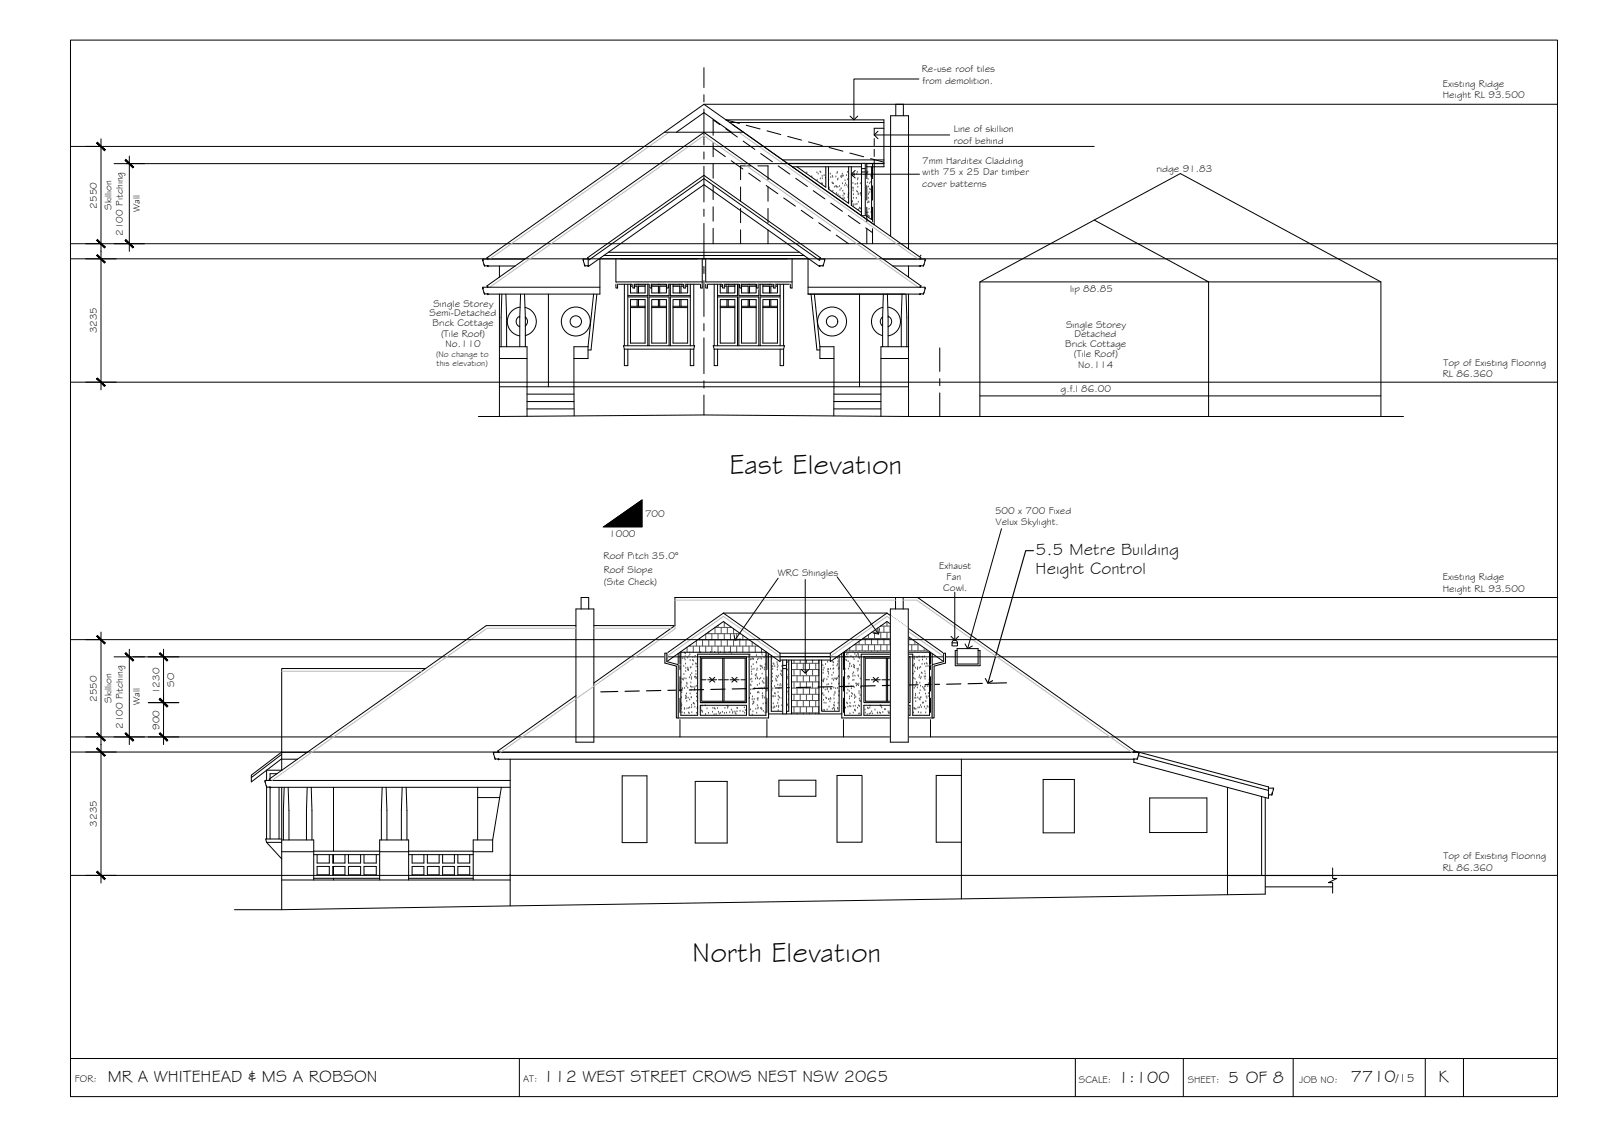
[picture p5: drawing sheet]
<svg xmlns="http://www.w3.org/2000/svg" width="420mm" height="297mm" viewBox="0 0 420 297" stroke-linecap="round" stroke-linejoin="round" font-family="sans-serif">
<!-- layer: NEWWORK -->
<g fill="none" stroke="#000" stroke-width=".26">
<path d="M190.4 31.4h41.4v12.3h-24M191.4 32.1h40.4M192.1 32.6l37.2 26.3v-15.2M205.3 41.9h26.5M206.5 42.8h25.3M209 43.7l7.6 5.4v-5.4M217.3 43.7v5.9l5.3 3.7v-9.6M223.3 43.7v10.1l5.3 3.8v-13.9M174.4 171.3h.5M174.9 171.3v2.2l14.8-10.5 14.9 10.5v-2.2M177.9 171.3v16.9h23.7v-16.9M178.6 171h22.3"/>
<path d="M178.6 170.8v16.7h4.4v-16h13.5v16h4.4v-16.7M183.7 172.2h12.1v12h-12.1zM189.7 160.7l-14.8 10.6M189.7 160.7l14.9 10.6M189.7 160.7h42.9M202.3 171.8v14.7h4.6v-13.4M204.6 171.3h13.2M204.6 172.1h13.2M204.6 173.1h13.2M207.6 173.1v14.1M214.8 173.1v14.1M220.1 171.8v14.7h-4.6v-13.4"/>
<path d="M220.8 171.3v16.9h23.7v-16.9M221.5 171h22.3M221.5 170.8v16.7h4.4v-16h13.5v16h4.4v-16.7M226.6 172.2h12.1v12h-12.1zM232.6 160.7l-14.8 10.6v2.2l14.8-10.5 14.9 10.5v-2.2M232.6 160.7l14.9 10.6M247.5 171.3h.5M183.7 184.9h12.1v2.6h-12.1zM183.7 184.2h12.1M201.6 187.2h19.2M226.6 184.9h12.1v2.6h-12.1z"/>
</g>
<!-- layer: EXISTING -->
<path d="M175.5 34.7l-47.1 33.2M193.8 34.7l47 33.2M128.4 75.3l56.2-39.7 56.2 39.7M177 157.3h57.9M236.9 157.3h3.6l56.4 39.9M73.9 176h36.7M151.1 164.7h-23.4l-56.4 39.9M155.8 164.7h20.3M174.9 172.1l14.8-10.5 14.9 10.5M177 164v.9l-45.7 32.3M217.8 172.1l14.8-10.5 14.9 10.5" fill="none" stroke="#bababa" stroke-width=".26"/>
<!-- layer: HATCH -->
<g fill="none" stroke="#545454" stroke-width=".26">
<path d="M211.6 45.3h.1M212.9 46.3h.1M214.3 45.3h.1M214.3 47.3h.1M214.6 45.6h.1M215.1 45.1h.1M215.1 46.9h.1M215.3 45.2h.1M215.4 48.2h.1M215.6 46.2h.1M215.7 46.9h.1M215.7 48.2h.1"/>
<path d="M216.1 46.1h.1M216.5 46.8h.1M217.3 47.2h.1M217.4 49.2h.1M217.4 49.5h.1M217.8 45.6h.1M217.9 46.6h.1M218.2 48h.1M218.3 46.2h.1M218.4 48.2h.1M218.4 46.5h.1M218.4 50.1h.1"/>
<path d="M218.6 48.2h.1M218.8 49.1h.1M219.2 46.4h.1M219.2 48.9h.1M219.4 49h.1M219.4 50.7h.1M219.4 49.1h.1M219.5 45.5h.1M219.6 45.2h.1M219.7 47.2h.1M219.7 49.1h.1M219.8 46.9h.1"/>
<path d="M219.8 51.1h.1M220.2 48.9h.1M220.3 51.5h.1M220.3 49.9h.1M220.5 46.4h.1M220.6 49.5h.1M220.6 46.2h.1M220.7 46.6h.1M220.9 46.2h.1M220.9 45.6h.1M221 48.2h.1M221 50.1h.1"/>
<path d="M221.1 52.1h.1M221.1 51.4h.1M221.2 46.1h.1M221.3 50.8h.1M221.4 52h.1M221.5 51h.1M221.6 48.7h.1M221.6 47.4h.1M221.7 48.2h.1M222 46h.1M222.1 48.6h.1M222.3 45.2h.1"/>
<path d="M222.3 47.1h.1M222.4 51.8h.1M222.4 49.1h.1M222.5 51h.1M222.5 51.2h.1M222.5 53h.1M222.6 50.7h.1M223.4 45.8h.1M223.4 53.3h.1M223.4 52.7h.1M223.4 53.7h.1M223.6 52.9h.1"/>
<path d="M223.6 46.1h.1M223.7 48.1h.1M223.7 49.3h.1M223.8 50.1h.1M223.8 49.5h.1M223.8 52h.1M223.8 51h.1M223.9 54h.1M223.9 45.8h.1M224 53.7h.1M224 45.8h.1M224.1 45.6h.1"/>
<path d="M224.1 46h.1M224.3 48.4h.1M224.5 53.7h.1M224.6 52h.1M224.7 45.7h.1M224.7 50.2h.1M224.8 53.5h.1M224.8 48.3h.1M224.9 45.2h.1M224.9 50.4h.1M224.9 47.2h.1M224.9 48.2h.1"/>
<path d="M225 49.1h.1M225 46.8h.1M225.1 51.1h.1M225.1 53h.1M225.2 55h.1M225.2 50.9h.1M225.4 54.6h.1M225.5 54.6h.1M225.6 48.2h.1M225.7 54.8h.1M225.7 50.7h.1M225.7 50.8h.1"/>
<path d="M225.8 51.2h.1M226 47.7h.1M226.1 45.5h.1M226.1 46.9h.1M226.2 53.4h.1M226.2 47.9h.1M226.3 46.1h.1M226.4 48.1h.1M226.4 50h.1M226.5 52h.1M226.6 53.9h.1M226.6 53.3h.1"/>
<path d="M226.6 55.6h.1M226.6 50.7h.1M226.6 55.9h.1M226.6 45.4h.1M226.7 53.3h.1M226.8 52.1h.1M226.9 49.5h.1M227 52.3h.1M227 48h.1M227.1 55.9h.1M227.1 48.7h.1M227.3 45.6h.1"/>
<path d="M227.3 45.2h.1M227.4 55.8h.1M227.4 45.3h.1M227.5 53.2h.1M227.5 45.4h.1M227.5 47.9h.1M227.6 56.5h.1M227.6 45.1h.1M227.6 55.8h.1M227.7 47h.1M227.7 49h.1M227.8 52h.1"/>
<path d="M227.8 56.7h.1M227.8 51h.1M227.9 52.9h.1M227.9 53.1h.1M227.9 54.9h.1M228 50.5h.1M228 56.8h.1M228.1 48.2h.1M228.1 49.6h.1M228.3 49.8h.1M228.4 47.8h.1M228.4 46.2h.1"/>
<path d="M228.5 55.7h.1M228.5 50.4h.1M228.6 54.6h.1M178.6 178h.1M178.6 179h.1M178.9 172.7h.1M179 178.1h.1M179.2 178.3h.1M179.3 174.7h.1M179.4 176.8h.1M179.4 177.9h.1M179.5 172.6h.1"/>
<path d="M179.6 171.2h.1M179.7 173h.1M179.7 172.1h.1M179.8 171.4h.1M179.8 174.1h.1M179.8 176.1h.1M179.9 175.2h.1M179.9 178h.1M180 180h.1M180.1 179.1h.1M180.2 179.4h.1M180.2 169.7v1.3"/>
<path d="M180.3 172.5h.1M180.3 175.6h.1M180.4 175.1h.1M180.5 175.5h.1M180.5 175.8h.1M180.6 172.2h.1M180.6 169.4h18.2M180.8 177.7h.1M180.9 171.7h.1M180.9 171.2h.1M181 173.2h.1M181 169.1v.3"/>
<path d="M181.1 175.1h.1M181.1 177.1h.1M181.2 179h.1M181.2 175h.1M181.3 177.6h.1M181.3 178.1h.1M181.4 176.6h.1M181.7 172.3h.1M181.7 173.1h.1M181.7 174.3h.1M181.8 169.4v1.6M181.8 173.3h.1"/>
<path d="M182.2 177.5h.1M182.2 172.3h.1M182.4 172.1h.1M182.4 177.5h.1M182.4 174.1h.1M182.5 176h.1M182.5 176.8h.1M182.6 178h.1M182.6 174.9h.1M182.6 177.7h.1M182.6 179.9h.1M182.6 168v1.4"/>
<path d="M182.7 174.1h.1M182.9 173h.1M182.9 167.8h13.6M183.5 167.4v.4M183.5 169.4v1.6M183.7 171.1h.1M184.3 167.8v1.6M185.1 166.2v1.6M185.1 169.4v1.6M185.2 166.1h9M185.9 165.7v.4M185.9 167.8v1.6"/>
<path d="M186.4 171.1h.1M186.7 166.1v1.7M186.7 169.4v1.6M187.4 171h.1M187.5 167.8v1.6M188.3 163.9v.6M188.3 166.1v1.7M188.3 169.4v1.6M188.5 171.4h.1M188.9 171.1h.1M189.2 164.5v1.6M189.2 167.8v1.6"/>
<path d="M189.9 171.3h.1M190 163.1v1.4M190 166.1v1.7M190 169.4v1.6M190.4 171.2h.1M190.8 164.5v1.6M190.8 167.8v1.6M191.2 171.1h.1M191.6 164.3v.2M191.6 166.1v1.7M191.6 169.4v1.6M191.8 171.4h.1"/>
<path d="M191.9 164.5h-4.4v1.6M192.4 164.8v1.3M192.4 167.8v1.6M193.2 166.1v1.7M193.2 169.4v1.6M194 166v.1M194 167.8v1.6M194.8 166.6v1.2M194.8 169.4v1.6M195.7 167.8v1.6M196.5 167.7v.1M196.5 169.4v1.6"/>
<path d="M196.7 171.7h.1M196.8 178.2h.1M196.8 179.6h.1M196.8 173h.1M197 179.8h.1M197 172.9h.1M197.1 174.9h.1M197.1 176.2h.1M197.2 176.8h.1M197.2 178.1h.1M197.2 178.8h.1M197.2 175.5h.1"/>
<path d="M197.3 168.3v1.1M197.3 172.7h.1M197.5 172.9h.1M197.5 174.3h.1M197.6 172.9h.1M197.7 175.5h.1M198.1 177.1h.1M198.1 169.4v1.6M198.1 178h.1M198.3 177.3h.1M198.4 176.8h.1M198.4 171.9h.1"/>
<path d="M198.4 173.7h.1M198.4 173.8h.1M198.5 175.8h.1M198.6 177.7h.1M198.6 175.4h.1M198.6 179.7h.1M198.7 178h.1M198.7 173h.1M199 172.7h.1M199.1 178.1h.1M199.2 179.3h.1M199.4 174.6h.1"/>
<path d="M199.5 177.9h.1M199.5 175.5h.1M199.5 172.6h.1M199.6 174.8h.1M199.7 171.2h.1M199.7 170v1M199.8 172.8h.1M199.8 174.8h.1M199.9 171.7h.1M199.9 176.7h.1M199.9 178.7h.1M199.9 175.2h.1"/>
<path d="M200.2 179h.1M200.3 178h.1M200.3 179.2h.1M200.4 172.5h.1M200.5 175.6h.1M200.5 175.1h.1M200.7 174.3h.1M200.7 172.1h.1M202.3 179.3h.1M202.4 172.8h.1M202.5 174.7h.1M202.6 176.7h.1"/>
<path d="M202.6 177.5h.1M202.6 178.7h.1M202.7 175.5h.1M202.7 174.8h.1M202.8 174h.1M203 174.2h.1M203.2 174.8h.1M203.5 178h.1M203.5 178.4h.1M203.6 177.3h.1M203.7 178.6h.1M203.8 173.7h.1"/>
<path d="M203.9 175.7h.1M203.9 174.2h.1M203.9 175h.1M203.9 177.6h.1M204 179.6h.1M204 174.7h.1M204.1 177.3h.1M204.6 179.8h.1M204.6 179.4h.1M204.7 176.8h.1M204.9 176h.1M205 177.2h.1"/>
<path d="M205 176.1h.1M205.1 174.7h.1M205.1 179.8h.1M205.2 176.7h.1M205.2 178.7h.1M205.4 174.5h.1M205.5 179.3h.1M205.8 175.5h.1M205.9 179.7h.1M205.9 174.4h.1M205.9 176.9h.1M206.2 173.5h.1"/>
<path d="M206.4 177h.1M206.4 173.6h.1M206.4 173.7h.1M206.5 175.7h.1M206.6 177.6h.1M206.6 179.6h.1M206.7 178h.1M206.8 174.3h.1M207.6 173.9h7.2M207.6 175.5h7.2M207.6 177.2h7.2M207.6 178.8h7.2"/>
<path d="M208.2 173.1v.8M208.2 175.5v1.7M208.2 178.8v1.6M209 173.9v1.6M209 177.2v1.6M209.9 173.1v.8M209.9 175.5v1.7M209.9 178.8v1.6M210.7 173.9v1.6M210.7 177.2v1.6M211.5 173.1v.8M211.5 175.5v1.7"/>
<path d="M211.5 178.8v1.6M212.3 173.9v1.6M212.3 177.2v1.6M213.1 173.1v.8M213.1 175.5v1.7M213.1 178.8v1.6M213.9 173.9v1.6M213.9 177.2v1.6M214.7 173.1v.8M214.7 175.5v1.7M214.7 178.8v1.6M215.5 178.4h.1"/>
<path d="M215.8 174.5h.1M215.8 178.6h.1M215.9 176.5h.1M215.9 175.7h.1M215.9 178.4h.1M216 178.8h.1M216 178.3h.1M216.1 175.2h.1M216.1 178h.1M216.5 174.2h.1M216.9 178.2h.1M216.9 179.6h.1"/>
<path d="M217.1 173.6h.1M217.1 175.5h.1M217.1 176.1h.1M217.2 177.5h.1M217.2 179.5h.1M217.3 175.5h.1M217.3 176.3h.1M217.3 176.8h.1M217.8 175.5h.1M218.2 179.3h.1M218.2 177.1h.1M218.2 178h.1"/>
<path d="M218.4 173.6h.1M218.5 174.5h.1M218.5 175.5h.1M218.6 176.5h.1M218.6 178.4h.1M218.6 173.8h.1M218.6 175.4h.1M218.8 178h.1M219.1 172.7h.1M219.2 178h.1M219.3 178h.1M219.4 178.2h.1"/>
<path d="M219.5 174.6h.1M219.6 177.9h.1M219.6 172.6h.1M219.7 174.2h.1M219.8 173.5h.1M219.9 175.5h.1M219.9 177.4h.1M220 179.4h.1M220 175.2h.1M221.5 177.6h.1M221.6 176.5h.1M221.6 175.5h.1"/>
<path d="M221.7 170.6h21.8M221.8 172.3h.1M221.8 173.1h.1M222 173.2h.1M222 171.7h.1M222.1 170.6v.4M222.3 177.5h.1M222.4 172.2h.1M222.4 171.5h.1M222.4 173.5h.1M222.5 178h.1M222.5 175.4h.1"/>
<path d="M222.6 177.4h.1M222.6 177.5h.1M222.7 179.3h.1M222.8 174.8h.1M222.8 177.6h.1M222.8 174.2h.1M222.9 169.9v.7M222.9 174h.1M223.2 172.1h.1M223.3 174.7h.1M223.7 176.8h.1M223.7 178.4h.1"/>
<path d="M223.7 177.3h.1M223.7 170.6v.4M223.8 172.5h.1M223.8 174.4h.1M223.9 176.4h.1M223.9 175h.1M224 178.3h.1M224 172.9h.1M224 169h17.2M224.1 175.1h.1M224.1 174.6h.1M224.2 171.5h.1"/>
<path d="M224.2 177.3h.1M224.5 179.3h.1M224.5 169v1.6M224.6 172h.1M224.6 179.8h.1M224.7 179.4h.1M224.8 175.5h.1M224.9 179.5h.1M225 171.5h.1M225 175.9h.1M225.1 173.5h.1M225.1 177.1h.1"/>
<path d="M225.1 171.9h.1M225.1 175.4h.1M225.2 179.8h.1M225.2 177.4h.1M225.2 171.7h.1M225.2 172.5h.1M225.2 179.3h.1M225.3 168.1v.9M225.3 170.6v.4M225.4 172.6h.1M225.5 174.4h.1M225.6 178h.1"/>
<path d="M226.1 169v1.6M226.3 167.4h12.6M226.9 167.4v1.6M226.9 170.6v.4M227.8 166.4v1M227.8 169v1.6M228.6 167.4v1.6M228.6 170.6v.4M228.6 165.8h8M229.4 165.8v1.6M229.4 169v1.6M230.2 164.7v1.1"/>
<path d="M230.2 167.4v1.6M230.2 170.6v.4M230.9 164.1h3.4M231 164.1h.1M231 165.8v1.6M231 169v1.6M231.8 164.1v1.7M231.8 167.4v1.6M231.8 170.6v.4M232.6 163v1.1M232.6 165.8v1.6M232.6 169v1.6"/>
<path d="M233.4 164.1v1.7M233.4 167.4v1.6M233.4 170.6v.4M234.3 164.1h.1M234.3 165.8v1.6M234.3 169v1.6M235.1 164.7v1.1M235.1 167.4v1.6M235.1 170.6v.4M235.9 165.8v1.6M235.9 169v1.6M236.7 167.4v1.6"/>
<path d="M236.7 170.6v.4M237.5 166.4v1M237.5 169v1.6M238.3 167.4v1.6M238.3 170.6v.4M239.1 169v1.6M239.5 176.7h.1M239.6 174.5h.1M239.7 177.9h.1M239.7 172.6h.1M239.7 174.7h.1M239.8 172.2h.1"/>
<path d="M239.8 172.9h.1M239.8 174.2h.1M239.9 176.1h.1M240 168.1v.9M240 170.6v.4M240 178.1h.1M240.1 175.2h.1M240.3 179.3h.1M240.3 178.9h.1M240.5 172.5h.1M240.5 179.1h.1M240.6 175.1h.1"/>
<path d="M240.6 175.4h.1M240.6 175.5h.1M240.8 169v1.6M241.1 173.2h.1M241.1 177.7h.1M241.1 172.2h.1M241.1 175.2h.1M241.2 177.2h.1M241.2 179.1h.1M241.4 179.9h.1M241.5 175h.1M241.5 178h.1"/>
<path d="M241.6 170.6v.4M241.6 177.6h.1M241.6 176.4h.1M241.8 174.2h.1M241.8 176.6h.1M241.9 172.3h.1M241.9 173h.1M242.4 169.9v.7M242.4 177.5h.1M242.4 172.2h.1M242.5 174.1h.1M242.6 176.1h.1"/>
<path d="M242.6 178h.1M242.6 176.7h.1M242.7 177.4h.1M242.9 174.8h.1M243 174h.1M243 172.9h.1M243.1 174.1h.1M243.2 170.6v.4M243.3 180h.1M243.4 174.7h.1M243.5 179.3h.1M243.7 178.3h.1"/>
<path d="M178.7 184.5h.1M178.7 181h.1M178.7 185.9h.1M178.7 185.2h.1M178.7 182.9h.1M178.8 184.9h.1M178.8 181.6h.1M178.9 186.9h.1M179 180.6h.1M179.5 187h.1M179.5 185.8h.1M179.5 180.5h.1"/>
<path d="M179.6 186h.1M179.8 183.2h.1M179.8 182.5h.1M179.9 183.1h.1M180 182.7h.1M180.1 181.9h.1M180.1 183.9h.1M180.2 185.8h.1M180.4 180.4h.1M180.5 183h.1M180.6 186.9h.1M180.6 185.7h.1"/>
<path d="M180.8 187.1h.1M180.9 185.6h.1M180.9 183.5h.1M181 181.9h.1M181.1 180h.1M181.3 181h.1M181.3 180.2h.1M181.3 182.9h.1M181.4 184.9h.1M181.4 185.5h.1M181.4 186.9h.1M181.7 180.2h.1"/>
<path d="M181.8 184.5h.1M181.9 184.4h.1M182.1 184.6h.1M182.2 180.6h.1M182.2 181h.1M182.2 185.4h.1M182.3 180.1h.1M182.7 187h.1M182.7 182.7h.1M182.7 181.9h.1M182.8 183.8h.1M182.8 185.8h.1"/>
<path d="M183 183.2h.1M183 185.4h.1M183.8 185.7h.1M184 186.3h.1M184.1 185.2h.1M184.2 186.5h.1M184.2 186.8h.1M185 185.1h.1M185 187.3h.1M185.4 185.8h.1M185.8 187h.1M186.9 186.7h.1"/>
<path d="M187 185.7h.1M187.3 187.4h.1M187.4 185.8h.1M187.5 185.9h.1M187.8 187.3h.1M188.2 185.7h.1M188.4 186.7h.1M188.6 187.2h.1M189 187h.1M189.5 186.7h.1M190 187h.1M190.1 185.7h.1"/>
<path d="M190.5 187h.1M190.8 185.2h.1M190.8 185.7h.1M191 185.3h.1M191.4 186.8h.1M191.8 186.2h.1M192.1 187h.1M192.2 186.6h.1M192.8 186.7h.1M192.8 187.1h.1M193 187.3h.1M193.3 186.6h.1"/>
<path d="M193.3 185.7h.1M193.4 185.7h.1M194.1 186.5h.1M194.9 186.6h.1M195.2 185.6h.1M195.3 187h.1M195.5 186.3h.1M196.5 183.1h.1M196.8 186.1h.1M196.8 181.9h.1M196.9 180.9h.1M197.3 180.8h.1"/>
<path d="M197.3 183.4h.1M197.3 187.5h.1M197.3 182.7h.1M197.4 184.7h.1M197.5 186.6h.1M197.5 184h.1M197.6 184.4h.1M197.7 180.8h.1M197.7 184.2h.1M197.8 183.4h.1M197.9 180.6h.1M198 180.6h.1"/>
<path d="M198.2 185.9h.1M198.5 187h.1M198.6 185h.1M198.6 183.3h.1M198.7 181.6h.1M198.8 183.6h.1M198.8 185.9h.1M198.8 183.1h.1M198.8 185.6h.1M198.8 181.5h.1M199 181.7h.1M199.1 180.6h.1"/>
<path d="M199.6 185.8h.1M199.6 180.5h.1M199.6 185.7h.1M199.6 185.9h.1M199.8 186.1h.1M199.9 182.5h.1M200 181.9h.1M200 180.7h.1M200 183.1h.1M200.1 182.6h.1M200.1 184.6h.1M200.2 186.5h.1"/>
<path d="M200.4 180.4h.1M200.6 183h.1M200.7 186.9h.1M200.8 184.4h.1M202.3 185.4h.1M202.3 180.1h.1M202.4 181.1h.1M202.7 180.6h.1M202.7 182.6h.1M202.8 182.7h.1M202.8 185.7h.1M202.8 184.5h.1"/>
<path d="M203 185.3h.1M203.2 180h.1M203.2 181.9h.1M203.2 185.5h.1M203.3 182.6h.1M203.3 181.9h.1M203.7 185.2h.1M204 184.4h.1M204.1 181.6h.1M204.1 186.3h.1M204.1 183.5h.1M204.1 182.5h.1"/>
<path d="M204.2 185.5h.1M204.2 185.2h.1M204.3 180.6h.1M204.3 182.9h.1M204.5 183h.1M205 185h.1M205.1 183.1h.1M205.3 180.6h.1M205.3 182.6h.1M205.4 184.5h.1M205.4 183.8h.1M205.5 182.3h.1"/>
<path d="M205.6 180.4h.1M205.8 180.5h.1M205.9 185.7h.1M206 182.3h.1M206.3 181.9h.1M206.4 184.8h.1M206.4 184.9h.1M206.6 184.9h.1M206.7 181.5h.1M206.7 181.3h.1M206.8 183.5h.1M206.8 185.5h.1"/>
<path d="M206.8 182.2h.1M207.6 180.4h7.2M207.6 182h7.2M207.6 183.7h7.2M207.6 185.3h7.2M207.6 186.9h7.2M208.2 182v1.7M208.2 185.3v1.6M209 180.4v1.6M209 183.7v1.6M209 186.9v.3M209.9 182v1.7"/>
<path d="M209.9 185.3v1.6M210.7 180.4v1.6M210.7 183.7v1.6M210.7 186.9v.3M211.5 182v1.7M211.5 185.3v1.6M212.3 180.4v1.6M212.3 183.7v1.6M212.3 186.9v.3M213.1 182v1.7M213.1 185.3v1.6M213.9 180.4v1.6"/>
<path d="M213.9 183.7v1.6M213.9 186.9v.3M214.7 182v1.7M214.7 185.3v1.6M215.6 186.3h.1M215.6 182.1h.1M215.8 181.9h.1M216 183.6h.1M216 180.4h.1M216.1 182.4h.1M216.1 186.2h.1M216.1 184.3h.1"/>
<path d="M216.2 186.3h.1M216.4 180.9h.1M216.6 183h.1M216.6 184.4h.1M216.8 183.2h.1M216.9 186.1h.1M217 180.8h.1M217 180.6h.1M217.3 181.4h.1M217.4 183.4h.1M217.4 185.3h.1M217.7 184h.1"/>
<path d="M217.8 180.7h.1M217.8 183.1h.1M217.9 183.3h.1M217.9 180.5h.1M218.1 180.7h.1M218.3 185.9h.1M218.6 185.7h.1M218.7 184.9h.1M218.7 180.4h.1M218.7 183.2h.1M218.7 182.3h.1M218.8 184.3h.1"/>
<path d="M218.8 185.9h.1M218.8 185.1h.1M218.9 186.2h.1M219 181.9h.1M219 181.5h.1M219.2 180.5h.1M219.7 185.8h.1M219.7 180.5h.1M219.7 185.9h.1M219.8 184.4h.1M220 182.4h.1M220.1 181.3h.1"/>
<path d="M221.6 185.5h.1M221.8 185.6h.1M221.9 180.2h.1M222.1 184.3h.1M222.1 181.8h.1M222.3 184.5h.1M222.4 180.9h.1M222.4 185.4h.1M222.4 180.1h.1M222.7 181.3h.1M222.8 183.3h.1M222.8 182.7h.1"/>
<path d="M222.8 185.2h.1M222.9 187.2h.1M223 184.4h.1M223.1 185.3h.1M223.3 180h.1M223.3 180.6h.1M223.4 182.6h.1M223.4 181.8h.1M223.5 182h.1M223.8 185.2h.1M223.8 186.9h.1M224 180.3h.1"/>
<path d="M224.1 182.2h.1M224.1 183.1h.1M224.1 184.2h.1M224.1 186.2h.1M224.2 182.5h.1M224.2 186.2h.1M224.3 185.1h.1M224.3 186.4h.1M224.4 182.8h.1M224.9 185.6h.1M225.1 185h.1M225.2 187.2h.1"/>
<path d="M225.3 181.3h.1M225.3 181.8h.1M225.4 183.3h.1M225.4 185.2h.1M225.5 183.7h.1M225.5 187.2h.1M225.6 182.3h.1M225.6 183.9h.1M225.7 180.3h.1M226.9 186.1h.1M226.9 186.9h.1M227.4 187.4h.1"/>
<path d="M227.5 185.7h.1M227.7 185.8h.1M228 187.3h.1M228.1 185.6h.1M228.2 185.1h.1M228.2 187.1h.1M228.6 186.6h.1M228.8 187.2h.1M229.5 186.1h.1M230.1 186.9h.1M230.2 187h.1M230.7 186.9h.1"/>
<path d="M230.9 185.1h.1M230.9 187h.1M231.1 185.2h.1M231.3 185.6h.1M231.5 186.8h.1M232 186h.1M232.2 186h.1M232.9 186.6h.1M233 187h.1M233.2 187.1h.1M233.3 186.9h.1M233.4 185.1h.1"/>
<path d="M233.5 186.6h.1M233.5 187.1h.1M234.3 186.5h.1M234.4 185.6h.1M234.9 186h.1M235.4 185.5h.1M235.7 186.3h.1M236.2 185h.1M236.2 186.2h.1M236.2 187h.1M236.4 186.4h.1M236.4 186.9h.1"/>
<path d="M236.6 186.6h.1M237 186.1h.1M237.5 186h.1M237.5 187.4h.1M237.6 185.6h.1M238.4 185.9h.1M239.6 186.9h.1M239.7 185.7h.1M239.8 180.5h.1M239.8 185.8h.1M239.9 183.1h.1M240 186h.1"/>
<path d="M240 180.1h.1M240.1 182h.1M240.1 182.4h.1M240.2 184h.1M240.2 183h.1M240.2 185.9h.1M240.6 180.4h.1M240.7 183h.1M240.8 185.6h.1M240.9 186.8h.1M241.1 183.3h.1M241.1 185.6h.1"/>
<path d="M241.1 181.8h.1M241.3 183.5h.1M241.3 181.1h.1M241.4 183h.1M241.5 185h.1M241.5 186.9h.1M241.5 182.9h.1M241.6 185.5h.1M241.9 184.4h.1M242 180.2h.1M242.2 184.3h.1M242.3 180.5h.1"/>
<path d="M242.4 180.8h.1M242.5 185.4h.1M242.5 180.1h.1M242.6 181h.1M242.7 180h.1M242.7 182h.1M242.8 186.9h.1M242.8 183.9h.1M242.9 185.9h.1M242.9 182.7h.1M243.1 183.1h.1M243.2 185.2h.1"/>
<path d="M243.4 185.4h.1M243.4 182.6h.1M243.5 181.8h.1"/>
</g>
<!-- layer: WINDOWS -->
<g fill="none" stroke="#000" stroke-width=".26">
<path d="M184 172.6h11.4v11.2h-11.4zM184 178.2h1.2M185.6 178.2h.9M186.1 177.6l.7 .6 .7-.6M186.1 178.8l.7-.6 .7 .6M187 178.2h1M188.4 178.2h1.2M189.6 172.6v11.2M189.9 178.2h1.1M189.9 172.6v11.2M191.5 178.2h.9M191.9 177.6l.7 .6 .7-.6"/>
<path d="M191.9 178.8l.7-.6 .7 .6M192.9 178.2h.9M194.3 178.2h1.1M226.9 172.6h11.4v11.2h-11.4zM226.9 178.2h1.2M228.5 178.2h1M229 177.6l.7 .6 .7-.6M229 178.8l.7-.6 .7 .6M229.9 178.2h1M231.3 178.2h1.2M232.5 172.6v11.2M232.8 172.6v11.2"/>
<path d="M232.8 178.2h1.1M234.4 178.2h.9M234.9 177.6l.6 .6 .7-.6M234.9 178.8l.6-.6 .7 .6M235.8 178.2h.9M237.2 178.2h1.1M251 170h5.5v4.1h-5.5zM251 170.6h-.5v3.9h6.5v-3.9h-.5"/>
</g>
<!-- layer: EXISTING -->
<g fill="none" stroke="#000" stroke-width=".26">
<path d="M174.3 34.7h20.7M177.4 34.7l7.2-5.2 7.3 5.2M234.9 30.3v-3h2v3M287 57.7l30 16.2h-60v35.3M126.6 75.5l.1 .2M126.6 68.1v.2M126.6 68.3h.1M126.6 75.7l.4 1.4M126.7 68.3h.1M126.7 75.7h.1M126.7 68.3l.3 1.4M127 69.7h.8"/>
<path d="M127 69.7h.1M127 77.1h.8M127 77.1h.1M127.8 69.7h7.3M127.8 69.7l.1-.1v.3l.3-.2M127.8 77.1h.1M127.9 67.9h.1M127.9 75.3h.1M127.9 75.3l-.2-.3 56.9-40.3 57 40.3-.3 .3M127.9 77.1v.2l.3-.2M131 69.7v3M131 77.1v32.1"/>
<path d="M131.6 77.1l-.2 13.8M132.7 77.1l.2 13.8M136.5 77.1l-.2 13.8M137.6 77.1l.2 13.8M137.7 67.9h-11l-.1 .2M143.8 77.1v24.3M153.4 69.7h.8M153.4 69.7h.1M154.2 69.7h.1M154.3 67.9l-1.4 .1 .5 1.7M154.3 67.9h.1M154.5 68.2l30.1-21.4 30.4 21.5"/>
<path d="M155.7 77.1l-1.5 13.8M156.5 77.2l-1.5 14.6h-.8M157.2 67.9h54.7v9.2h29.4M157.3 75.3h-30.6l-.1 .2M157.3 67.9v9.2h-29.4M158.4 67h52.5M159.6 66.1h50.1M161.5 74.5v1h.5v-1M161.5 67.9v6.6M161.5 73.9h22.7M161.5 74.5h22.7M163.8 74.5v16.1"/>
<path d="M164.7 77.8h5.2v12.8M164.7 74.5v16.1M165.4 75h1.7v1.8M165.4 78.5h3.8v11.5h-3.8zM165.4 74.5v2.3h3.8v-2.3M166 74.5v1h.4v-1M167.1 74.5v.2h-1.7M167.1 78.5v1.8M167.5 74.5v.2h1.7M167.5 78.5v1.8M169.2 75h-1.7v1.8M169.9 74.5v3h-5.2"/>
<path d="M170.2 74.5v3h5.3v-3M170.4 74.5v1h.5v-1M170.9 78.5h3.9v11.5h-3.9zM170.9 74.5v2.3h3.9v-2.3M170.9 75h1.8v1.8M172.7 74.5v.2h-1.8M172.7 78.5v1.8M173 74.5v.2h1.8M173 78.5v1.8M174.8 75h-1.8v1.8M174.8 74.5v1h.5v-1M175.8 74.5v3h5.2"/>
<path d="M176.5 78.5h3.8v11.5h-3.8zM176.5 74.5v2.3h3.8v-2.3M176.5 75h1.8v1.8M178.3 74.5v.2h-1.8M178.3 78.5v1.8M178.6 74.5v.2h1.7M178.6 78.5v1.8M179.3 74.5v1h.4v-1M180.3 75h-1.7v1.8M181 77.8h-5.2v12.8M181 74.5v16.1M182 74.5v16.1"/>
<path d="M184.2 67.9v7.6h-.5v-1M185.1 74.5v1h.4v-1M185.1 67.9v6.6M185.1 73.9h22.6M185.1 74.5h22.6M187.3 74.5v16.1M188.2 77.8h5.2v12.8M188.2 74.5v16.1M188.9 78.5h3.8v11.5h-3.8zM188.9 74.5v2.3h3.8v-2.3M188.9 75h1.8v1.8M189.5 74.5v1h.5v-1"/>
<path d="M190.7 74.5v.2h-1.8M190.7 78.5v1.8M191 74.5v.2h1.7M191 78.5v1.8M192.7 75h-1.7v1.8M193.4 74.5v3h-5.2M193.8 74.5v3h5.2v-3M194 74.5v1h.4v-1M194.5 78.5h3.8v11.5h-3.8zM194.5 74.5v2.3h3.8v-2.3M194.5 75h1.7v1.8M196.2 74.5v.2h-1.7"/>
<path d="M196.2 78.5v1.8M196.6 74.5v.2h1.7M196.6 78.5v1.8M198.3 75h-1.7v1.8M198.4 74.5v1h.4v-1M199.4 74.5v3h5.2M200.1 78.5h3.8v11.5h-3.8zM200.1 74.5v2.3h3.8v-2.3M200.1 75h1.7v1.8M201.8 74.5v.2h-1.7M201.8 78.5v1.8M202.2 74.5v.2h1.7"/>
<path d="M202.2 78.5v1.8M202.8 74.5v1h.5v-1M203.9 75h-1.7v1.8M204.6 77.8h-5.2v12.8M204.6 74.5v16.1M205.5 74.5v16.1M207.7 67.9v7.6h-.4v-1M211.9 75.3h30.6l.1 .4M212.7 77.1l1.6 14.7h.7M213.6 77.1l1.4 13.8M215 67.9h.1M215 69.6v.1"/>
<path d="M215 67.9h1.2l.1 .4M215 67.9l.2-.3-30.6-21.6-30.5 21.6 .2 .3v2l30.3-21.5 30.4 21.5v-.3M215 69.6l.1 .1M215.1 69.7h.8M215.9 69.7h.1M216.2 68.3l-.3 1.4M216.2 68.3h.1M225.4 77.1v24.3M231.6 67.9h10.9l.1 .4M231.7 77.1l-.2 13.8M232.7 77.1l.2 13.8M233.6 61.9v-31.6h4.7v35"/>
<path d="M234.2 69.7h7.3M236.6 77.1l-.2 13.8M237.6 77.1l.2 13.8M238.3 69.7v3M238.3 77.1v32.1M241.1 77.1l.2 .2v-.2M241.3 67.9h.1M241.3 77.1h.9M241.3 75.3h.1M241.4 69.7l-.1-.1v.3l-.2-.2M241.4 69.7h.8M241.5 66.9l-.2 .3"/>
<path d="M241.6 67.6l-57-40.3-56.9 40.3 .2 .3M242.2 69.7h.1M242.2 77.1h.1M242.6 68.3l-.4 1.4M242.6 75.7l-.4 1.4M242.6 68.3h.1M242.6 75.7h.1M257 73.9l52.6-28.4 52.6 28.4v35.3M362.2 73.9h-45.2v35.3M131 90.9h7.2v18.2M131 94h7.2M136.3 82.9a1.49 1.49 0 0 0-.9 1.4 1.49 1.49 0 0 0 .9 1.4"/>
<path d="M136.4 80.5a3.8 3.8 0 0 0-3.3 3.7 3.8 3.8 0 0 0 3.2 3.8M137.7 80.6a3.8 3.8 0 0 1 3 3.6 3.8 3.8 0 0 1-2.9 3.8M137.8 83.1a1.49 1.49 0 0 1 0 2.4M154.2 90.9h-3.7l.1 18.1M154.2 90.9v3.1h-3.7M163.8 91.5l-.3-.9h18.7l-.2 .9M163.8 91.5h18.2M163.8 91.5v4.4h.9v-4.4M165.4 80.3h3.8M165.4 80.6h3.8M170.2 90.6v-12.8h5.3v12.8M170.9 80.3h3.9"/>
<path d="M170.9 80.6h3.9M176.5 80.3h3.8M176.5 80.6h3.8M181 91.5v4.4h1v-4.4M187.3 91.5l-.2-.9h18.6l-.2 .9M187.3 91.5h18.2M187.3 91.5v4.4h.9v-4.4M188.9 80.3h3.8M188.9 80.6h3.8M193.8 90.6v-12.8h5.2v12.8M194.5 80.3h3.8M194.5 80.6h3.8"/>
<path d="M200.1 80.3h3.8M200.1 80.6h3.8M204.6 91.5v4.4h.9v-4.4M215 90.9h3.7v18.1M215 90.9v3.1h3.7M231 94h7.3M231.5 83.1a1.49 1.49 0 0 0 0 2.4M231.5 80.6a3.8 3.8 0 0 0-2.9 3.6 3.8 3.8 0 0 0 2.9 3.8M232.8 80.5a3.8 3.8 0 0 1 3.4 3.7 3.8 3.8 0 0 1-3.3 3.8M232.9 82.9a1.49 1.49 0 0 1 1 1.4 1.49 1.49 0 0 1-1 1.4M238.3 90.9h-7.3v18.2M131 101.4h107.3"/>
<path d="M138.2 103.3h12.3M138.2 105.3h12.3M138.2 107.2h12.3M218.7 103.3h12.3M218.7 105.3h12.3M218.7 107.2h12.3M257 103.8h105.2M151.1 159.7h4.7v34.9h-4.7zM152.4 159.7v-3.1h2v3.1M233.5 159.7h4.7v34.9h-4.7zM234.9 159.7v-3.1h2v3.1M111.6 175.3h-37.7v21.9"/>
<path d="M151.1 164h-23.6l-56.9 40.3 .2 .3M155.8 164h21.2M177 164v-7.4h63.7l56.9 40.3M177 164l-21.2 15.1M73.9 197.2v4.8l-4-.1v2.7M73.9 197.2h6.6M73.9 199h4.1M73.9 197.2l-8 6v1.8l8-6.1M73.9 197.8l-8 6M129.4 197.4l.1-.2h169.1l.1 .4M129.4 197.4l.4 1.6M129.9 199h.7"/>
<path d="M129.9 199h.1M130.6 199h166.8M130.6 199l.1-.1 .1 .3 .2-.2M130.8 197.2h.1M133.8 199v38.5M151.1 182.4l-20.6 14.5 .3 .3M252.1 199v36.7M297.4 197.2h.1M297.5 199h-.1M297.5 199h.8M297.6 196.9l35.1 9.4v3l-35.3-9.5v-.8M297.6 196.9l-.2 .3"/>
<path d="M298.3 199h.1M298.5 198.1l34.2 9.1M298.6 197.6l-.3 1.4M298.6 197.6h.1M69.5 204.8v.2M69.5 205h.1M69.6 205l.3 1.4v13.6M69.6 204.6l-.1 .2M69.6 204.6h64.2M69.9 206.4h.8M69.9 206.4h.1M70.7 206.4h.1"/>
<path d="M70.8 204.6h.1M70.8 206.4h63M70.8 206.4v13.6M71 206.4l-.2 .2M72.7 202.8h-1.9v1.3M73.2 206.4v13.6M73.9 220h-4.2l.2 .8h4M73.9 206.4v32.1M74.5 206.4l-.2 13.8M75.6 206.4l.2 13.8M80.6 206.4l-.2 13.8M81.6 206.4l.2 13.8"/>
<path d="M87.5 206.4v16.8M100.2 206.4l-.2 13.8M101.3 206.4l.2 13.8M105.5 206.4l-.2 13.8M106.5 206.4l.2 13.8M125.3 209.1h5.7M125.3 206.4v13.8M131.5 206.4l-2.3 13.8M163.2 203.4h6.5v17.5h-6.5zM182.3 204.9h8.4v16.1h-8.4zM204.3 204.5h9.7v4.3h-9.7zM219.5 203.3h6.6v17.5h-6.6z"/>
<path d="M252.1 203.3h-6.6v17.5h6.6M273.6 204.4h8.2v13.9h-8.2zM301.5 209.2h15v9.1h-15zM321.9 206.4v28.2M330.9 208.8v20.7M331.8 209.1v25.3M332.7 206.6l1.3 .1-.3 1.3M332.7 206.6h.1M332.8 208.4h-.1M332.8 208.4h.8M333.6 208.4h.1M333.7 208h.1"/>
<path d="M333.7 208l-.1 .4M69.9 220.8l4 4.4M73.9 230.7h59.9M73.9 220.2h8.4v10.5M73.9 223.3h8.4M82.3 230.3h17.3M82.3 223.2h17.3M82.3 224.1h17.3M83.2 227.2h3.2v2.2h-3.2zM83.2 224.1v2.2h3.2v-2.2M87.3 227.2h3.2v2.2h-3.2zM87.3 224.1v2.2h3.2v-2.2"/>
<path d="M87.5 224.1v2.2M87.5 227.2v2.2M87.5 230.3v.4M91.4 227.2h3.2v2.2h-3.2zM91.4 224.1v2.2h3.2v-2.2M95.5 227.2h3.2v2.2h-3.2zM95.5 224.1v2.2h3.2v-2.2M99.6 230.7v-10.5h7.6v10.5M99.6 223.3h7.6M107.2 230.3h16.9M107.2 223.2h16.9M107.2 224.1h16.9"/>
<path d="M108.1 227.2h3.1v2.2h-3.1zM108.1 224.1v2.2h3.1v-2.2M112.1 227.2h3.1v2.2h-3.1zM112.1 224.1v2.2h3.1v-2.2M116.1 227.2h3.1v2.2h-3.1zM116.1 224.1v2.2h3.1v-2.2M120.1 227.2h3.1v2.2h-3.1zM120.1 224.1v2.2h3.1v-2.2M129.2 220.2h-5.1v10.5M129.2 220.2v3.1h-5.1M321.9 229.5h27.6"/>
<circle cx="151" cy="84.3" r="3.8"/>
<circle cx="151" cy="84.3" r="1.49"/>
<circle cx="218.2" cy="84.3" r="3.8"/>
<circle cx="218.2" cy="84.3" r="1.49"/>
</g>
<!-- layer: CEILING-FLOOR LINES -->
<path d="M18.5 38.4h268.5M184.6 27.3h223.9M33.2 42.9h198.6M18.5 67.9h390M18.5 63.9h390M18.5 100.2h390M177 156.6h231.5M18.5 167.7h390M34.9 172.2h373.6M18.5 197.2h390M18.5 193.2h390M18.5 229.5h390" fill="none" stroke="#000" stroke-width=".26"/>
<!-- layer: BORDER -->
<path d="M18.5 10.5h390v277h-390zM18.5 277.5h390M136.2 277.5v10M282 277.5v10M310.4 277.5v10M339.2 277.5v10M373.8 277.5v10M383.8 277.5v10" fill="none" stroke="#000" stroke-width=".26"/>
<!-- layer: 0.13 -->
<g fill="none" stroke="#000" stroke-width=".26">
<path d="M187 37.4v3.7M187 38.8l3.2 2.3M188.8 32.7l-1.8-1.3v4.1M190.3 33.8l3.1 2.1M190.4 31.4l3.5 1M194.9 37l3.1 2.2M195.7 32.8l3.7 1M201.2 34.3l3.6 1M206.6 35.8l3.6 .9M212 37.2l3.7 1M217.5 38.7l3.6 .9M229.3 36.3v1.9"/>
<path d="M229.3 39.2v1.8M231.8 33.6h-2.5v1.8M187 43v3.7M187 48.6v3.7M187 54.2v3.8M187 59.9v4M191.8 42.1l3 2.2M194.2 49v3.8M194.2 54.6v3.8M196.4 45.4l3 2.2M196.9 43.5h-2.7v3.6M198.8 43.5h2.6v3.6"/>
<path d="M199.5 40.3l3.1 2.1M200.9 48.6l3.1 2.2M201.4 49v3.8M201.4 54.6v3.8M204.1 43.5l3.1 2.2M205.5 51.9l3.1 2.2M208.7 46.8l3.1 2.1M210.1 55.1l3.1 2.2M213.3 50l3.1 2.1M214.7 58.4l3.1 2.2M217.9 53.2l3 2.2M222.5 56.5l3 2.1"/>
<path d="M222.9 40.1l3.6 1M227.1 59.7l1.7 1.3M227.3 42.9v3.9M227.3 48.7v3.8M227.3 54.3v3.8M227.3 60v3.9M228.3 41.6l3.5 .9M228.8 42.9v3.9M228.8 48.7v3.8M228.8 54.3v3.8M228.8 60v3.9M229.3 41.9v1.8"/>
<path d="M194.2 60.3v3.6M201.4 60.3v3.6M219.3 61.6l3.2 2.3M178.3 171v4.5M178.3 177.4v3.8M201.1 171v4.5M201.1 177.4v3.8M221.2 171v4.5M221.2 177.4v3.8M244 171v4.5M244 177.4v3.8M178.3 183v3.8"/>
<path d="M178.3 188.7v4.5M201.1 183v3.8M201.1 188.7v4.5M221.2 183v3.8M221.2 188.7v4.5M244 183v3.8M244 188.7v4.5M133.8 229.5h.1M349.5 227.6v2.7h1.1l-2.2 1.1h1.1v2.8"/>
</g>
<!-- layer: DIMENSION -->
<g fill="none" stroke="#000" stroke-width=".26">
<path d="M22.5 38.4h4M26.5 36.4v65.8M29.9 42.9h8M33.9 40.9v25M22.5 67.9h8M22.5 63.9h4M29.9 63.9h8M22.5 100.2h8M22.5 167.7h4M26.5 165.7v65.8M29.9 172.2h8M33.9 170.2v25"/>
<path d="M38.9 172.2h8M42.9 170.2v25M22.5 197.2h8M22.5 193.2h4M29.9 193.2h8M38.9 184.2h8M38.9 193.2h8M22.5 229.5h8"/>
</g>
<!-- layer: 0 -->
<g fill="#000" stroke="#000" stroke-width=".26">
<path d="M25.4 37.5l2 2 .2-.2zM25.4 37.5l.2-.2 2 2z"/>
<path d="M32.8 42l2 2 .2-.2zM33 41.8l2 2-2.2-1.8z"/>
<path d="M25.6 62.8l-.2 .2 2.2 1.8zM25.4 63l2.2 1.8-.2 .2z"/>
<path d="M25.4 67l2 2 .2-.3zM25.4 67l.2-.2 2 1.9z"/>
<path d="M33 62.8l-.2 .2 2.2 1.8zM32.8 63l2.2 1.8-.2 .2z"/>
<path d="M25.4 99.3l2.2 1.8-2-2zM25.4 99.3l2.2 1.8-.2 .2z"/>
<path d="M25.4 166.8l2 2 .2-.2zM25.4 166.8l.2-.2 2 2z"/>
<path d="M32.8 171.3l2 2 .2-.2zM33 171.1l2 2-2.2-1.8z"/>
<path d="M41.8 171.3l2 2 .2-.2zM41.8 171.3l.2-.2 2 2z"/>
<path d="M25.6 192.1l-.2 .2 2.2 1.8zM25.4 192.3l2.2 1.8-.2 .2z"/>
<path d="M25.4 196.3l2 2 .2-.3zM25.4 196.3l.2-.2 2 1.9z"/>
<path d="M33 192.1l-.2 .2 2.2 1.8zM32.8 192.3l2.2 1.8-.2 .2z"/>
<path d="M42 183.1l-.2 .2 2.2 1.8zM41.8 183.3l2.2 1.8-.2 .2z"/>
<path d="M42 192.1l-.2 .2 2.2 1.8zM41.8 192.3l2.2 1.8-.2 .2z"/>
<path d="M41.8 183.3l2 2 .2-.2zM41.8 183.3l.2-.2 2 2z"/>
<path d="M25.6 228.4l-.2 .2 2.2 1.8zM25.4 228.6l2.2 1.8-.2 .2z"/>
</g>
<!-- layer: BOUNDARY -->
<g fill="none" stroke="#000" stroke-width=".26">
<path d="M184.6 17.8v5.2M184.6 24.8v1.9M184.6 28.6v9.4M184.6 39.8v1.9M184.6 43.6v9.4M184.6 54.8v1.9M184.6 58.6v9.4M184.6 69.8v1.9M184.6 73.6v9.4M184.6 84.8v1.9M184.6 88.6v9.4M184.6 99.8v1.9"/>
<path d="M246.5 91.2v6.2M246.5 99.3v1.8M184.6 103.6v5.2M246.5 103v6.2"/>
</g>
<!-- layer: GRDLEV -->
<path d="M125.5 109.2l59.1-.4 53.7 .4h129.8M331.8 234.4l-257.9 4.1h-12.4M331.8 232.5h17.7" fill="none" stroke="#000" stroke-width=".26"/>
<!-- layer: HEIGHT CONTROL -->
<g fill="none" stroke="#000" stroke-width=".3">
<path d="M223.9 179.9l-3.7 .1M229.5 179.8l-3.7 .1M235.1 179.7h-3.7M240.8 179.5l-3.8 .1M246.4 179.4l-3.8 .1M252 179.3l-3.7 .1M257.6 179.2l-3.7 .1M264 179l-4.5 .1M162 181.3l-4.4 .1M167.7 181.2h-3.8M173.3 181l-3.7 .1M178.9 180.9l-3.7 .1"/>
<path d="M184.5 180.8l-3.7 .1M190.2 180.7l-3.8 .1M195.8 180.5l-3.8 .1M201.4 180.4l-3.7 .1M207 180.3l-3.7 .1M212.6 180.2h-3.7M218.3 180l-3.8 .1"/>
</g>
<!-- layer: 0 -->
<path d="M271 144.4h-2l-9.9 34.7M258.4 177.9l.7 1.2 1.2-.7" fill="none" stroke="#000" stroke-width=".3"/>
<!-- layer: MASK -->
<g fill="#fff" stroke="#fff" stroke-width=".26">
<path d="M233.5 161.4l4.7 3.3h-4.7z"/>
<path d="M161.5 74.5l.5 1v-1zM161.5 74.5l.5 1v-1zM161.5 74.5l.5 1h-.5zM161.5 74.5l.5 1h-.5z"/>
<path d="M166 74.5l.4 1v-1zM166 74.5l.4 1h-.4z"/>
<path d="M183.7 74.5l.5 1v-1zM183.7 74.5l.5 1h-.5z"/>
<path d="M170.4 74.5l.5 1v-1zM170.4 74.5l.5 1h-.5z"/>
<path d="M174.8 74.5l.5 1v-1zM174.8 74.5l.5 1h-.5z"/>
<path d="M179.3 74.5l.4 1v-1zM179.3 74.5l.4 1h-.4z"/>
<path d="M185.1 74.5l.4 1v-1zM185.1 74.5l.4 1v-1zM185.1 74.5l.4 1h-.4zM185.1 74.5l.4 1h-.4z"/>
<path d="M189.5 74.5l.5 1v-1zM189.5 74.5l.5 1h-.5z"/>
<path d="M207.3 74.5l.4 1v-1zM207.3 74.5l.4 1h-.4z"/>
<path d="M194 74.5l.4 1v-1zM194 74.5l.4 1h-.4z"/>
<path d="M198.4 74.5l.4 1v-1zM198.4 74.5l.4 1h-.4z"/>
<path d="M202.8 74.5l.5 1v-1zM202.8 74.5l.5 1h-.5z"/>
<path d="M225.9 42.8l1 13.8v-13.8zM225.9 42.8l1 13.8h-1z"/>
<path d="M174.4 171.3h.5l-.5 2.2zM174.9 171.3l-.5 2.2h.5z"/>
<path d="M174.4 173.5h.5l-.5 .3zM174.4 173.8h1.9l-1.4-.3z"/>
<path d="M174.4 173.8h1.9l-.4 .5zM176.3 173.8l-.4 .5h2z"/>
<path d="M175.9 174.3h2l-.5 .3zM177.4 174.6h.5v-.3z"/>
<path d="M177.4 174.6h.5l-.5 13.6zM177.9 174.6l-.5 13.6h.5z"/>
<path d="M233.5 164.7l4.7 29.2v-29.2zM233.5 164.7l4.7 29.2h-4.7z"/>
<path d="M205.3 173.1l1 14.1v-14.1zM205.3 173.1l1 14.1h-1z"/>
<path d="M247.5 171.3l.5 2.2v-2.2zM247.5 171.3l.5 2.2h-.5z"/>
<path d="M247.5 173.5l.5 .3v-.3zM246 173.8l1.5-.3 .5 .3z"/>
<path d="M246 173.8l.4 .5 1.6-.5zM244.5 174.3l1.5-.5 .4 .5z"/>
<path d="M244.5 174.3l.5 .3 1.4-.3zM244.5 174.3l.5 .3h-.5z"/>
<path d="M244.5 174.6l.5 13.6v-13.6zM244.5 174.6l.5 13.6h-.5z"/>
</g>
<path d="M166 74.5h.4v1h-.4zM170.4 74.5h.5v1h-.5zM174.8 74.5h.5v1h-.5zM179.3 74.5h.4v1h-.4zM183.7 74.5h.5v1h-.5zM189.5 74.5h.5v1h-.5zM194 74.5h.4v1h-.4zM198.4 74.5h.4v1h-.4zM202.8 74.5h.5v1h-.5zM207.3 74.5h.4v1h-.4z" fill="none" stroke="#fff" stroke-width=".26"/>
<!-- layer: TEXT -->
<path d="M158.4 138.1l10-7v7z" fill="#000" stroke="#000" stroke-width=".26"/>
<path d="M158.4 138.1l10-7v7z" fill="none" stroke="#000" stroke-width=".26"/>
<!-- layer: SERVICES -->
<path d="M225.9 42.8v13.8h1v-13.8M225.9 44.2h1M225.9 45.1h1M174.4 171.3v2.5l3 .8v13.6h.5v-13.9l-3-.8v-2.2M205.3 173.1v14.1h1v-14.1M205.3 174.4h1M205.3 175.3h1M247.5 171.3v2.2l-3 .8v13.9h.5v-13.6l3-.8v-2.5M249.7 168.5h1.4v.8h-1.4zM249.7 168.5a.71 .71 0 0 1 .7-.7 .71 .71 0 0 1 .7 .7" fill="none" stroke="#000" stroke-width=".26"/>
<!-- layer: 0 -->
<g fill="none" stroke="#000" stroke-width=".26">
<path d="M223 30.4l1 1 1-1M229.3 35.4h19.8M230.3 34.4l-1 1 1 1M241 20.7h-17v10.7M223.3 45.7h17.9M224.3 44.7l-1 1 1 1M262.7 138.6l-8.9 31.4M204.1 151.6l-11.3 16.2M211.2 151.9v24.6M219.5 151.2l10.9 15M250.4 155.3v12.5M192.5 166.4l.3 1.4 1.3-.3"/>
<path d="M210.2 175.5l1 1 1-1M230.6 164.8l-.2 1.4-1.4-.2M249.4 166.8l1 1 1-1M253.1 168.8l.7 1.2 1.2-.6"/>
</g>
<g font-size="7.5">
<text x="191.3" y="124.3">East Elevation</text>
<text x="181.5" y="252.2">North Elevation</text>
</g>
<g font-size="4.5">
<text x="271.6" y="145.5">5.5 Metre Building</text>
<text x="271.6" y="150.5">Height Control</text>
<text x="28.3" y="283.6">MR A WHITEHEAD &amp; MS A ROBSON</text>
<text x="142.5" y="283.6">112 WEST STREET CROWS NEST NSW 2065</text>
<text x="293.2" y="283.9">1:100</text>
<text x="322.1" y="283.8">5 OF 8</text>
<text x="354.3" y="283.7">7710</text>
<text x="377.3" y="283.7">K</text>
</g>
<text font-size="3.2" x="366.1" y="283.7">/15</text>
<g font-size="2.6">
<text x="241.8" y="19">Re-use roof tiles</text>
<text x="241.9" y="21.9">from demolition.</text>
<text x="378.4" y="22.9">Existing Ridge</text>
<text x="378.4" y="25.8">Height RL 93.500</text>
<text x="250.2" y="34.7">Line of skillion</text>
<text x="250.2" y="37.6">roof behind</text>
<text x="241.8" y="43.1">7mm Harditex Cladding</text>
<text x="241.9" y="46">with 75 x 25 Dar timber</text>
<text x="303.3" y="45.1">ridge 91.83</text>
<text x="241.9" y="48.9">cover batterns</text>
<text x="25.4" y="54.7" transform="rotate(-90 25.4 54.7)">2550</text>
<text x="29.2" y="55" transform="rotate(-90 29.2 55)">Skillion</text>
<text x="36.7" y="55.6" transform="rotate(-90 36.7 55.6)">Wall</text>
<text x="32.2" y="61.8" transform="rotate(-90 32.2 61.8)">2100 Pitching</text>
<text x="280.7" y="76.6">lip 88.85</text>
<text x="112.7" y="82.9">Semi-Detached</text>
<text x="113.7" y="80.5">Single Storey</text>
<text x="25.4" y="87.4" transform="rotate(-90 25.4 87.4)">3235</text>
<text x="113.5" y="85.5">Brick Cottage</text>
<text x="115.7" y="88.4">(Tile Roof)</text>
<text x="279.6" y="85.9">Single Storey</text>
<text x="281.8" y="88.2">Detached</text>
<text x="116.9" y="91.1">No.110</text>
<text x="279.4" y="90.9">Brick Cottage</text>
<text x="281.6" y="93.7">(Tile Roof)</text>
<text x="282.8" y="96.4">No.114</text>
<text x="378.4" y="98.9">RL 86.360</text>
<text x="378.6" y="96">Top of Existing Flooring</text>
<text x="278.2" y="102.7">g.f.l 86.00</text>
<text x="169.2" y="135.4">700</text>
<text x="261" y="134.7">500 x 700 Fixed</text>
<text x="261.1" y="137.7">Velux Skylight.</text>
<text x="159.8" y="140.7">1000</text>
<text x="158.3" y="146.5">Roof Pitch 35.0°</text>
<text x="246.3" y="149.1">Exhaust</text>
<text x="158.3" y="150.3">Roof Slope</text>
<text x="158.4" y="153.3">(Site Check)</text>
<text x="204" y="150.9">WRC Shingles</text>
<text x="247.4" y="155">Cowl.</text>
<text x="248.3" y="152.1">Fan</text>
<text x="378.4" y="155.1">Height RL 93.500</text>
<text x="378.4" y="152.2">Existing Ridge</text>
<text x="25.4" y="184" transform="rotate(-90 25.4 184)">2550</text>
<text x="29.2" y="184.3" transform="rotate(-90 29.2 184.3)">Skillion</text>
<text x="36.7" y="184.9" transform="rotate(-90 36.7 184.9)">Wall</text>
<text x="41.8" y="182" transform="rotate(-90 41.8 182)">1230</text>
<text x="45.6" y="180" transform="rotate(-90 45.6 180)">SO</text>
<text x="32.2" y="191.1" transform="rotate(-90 32.2 191.1)">2100 Pitching</text>
<text x="41.8" y="191.3" transform="rotate(-90 41.8 191.3)">900</text>
<text x="25.4" y="216.7" transform="rotate(-90 25.4 216.7)">3235</text>
<text x="378.6" y="225.3">Top of Existing Flooring</text>
<text x="378.4" y="228.3">RL 86.360</text>
<text x="19.6" y="283.7">FOR:</text>
<text x="137.2" y="283.6">AT:</text>
<text x="282.9" y="283.9">SCALE:</text>
<text x="311.5" y="283.9">SHEET:</text>
<text x="340.7" y="283.9">JOB NO:</text>
</g>
<g font-size="2.2">
<text x="114.4" y="93.6">(No change to</text>
<text x="114.5" y="96.1">this elevation)</text>
</g>
</svg>
